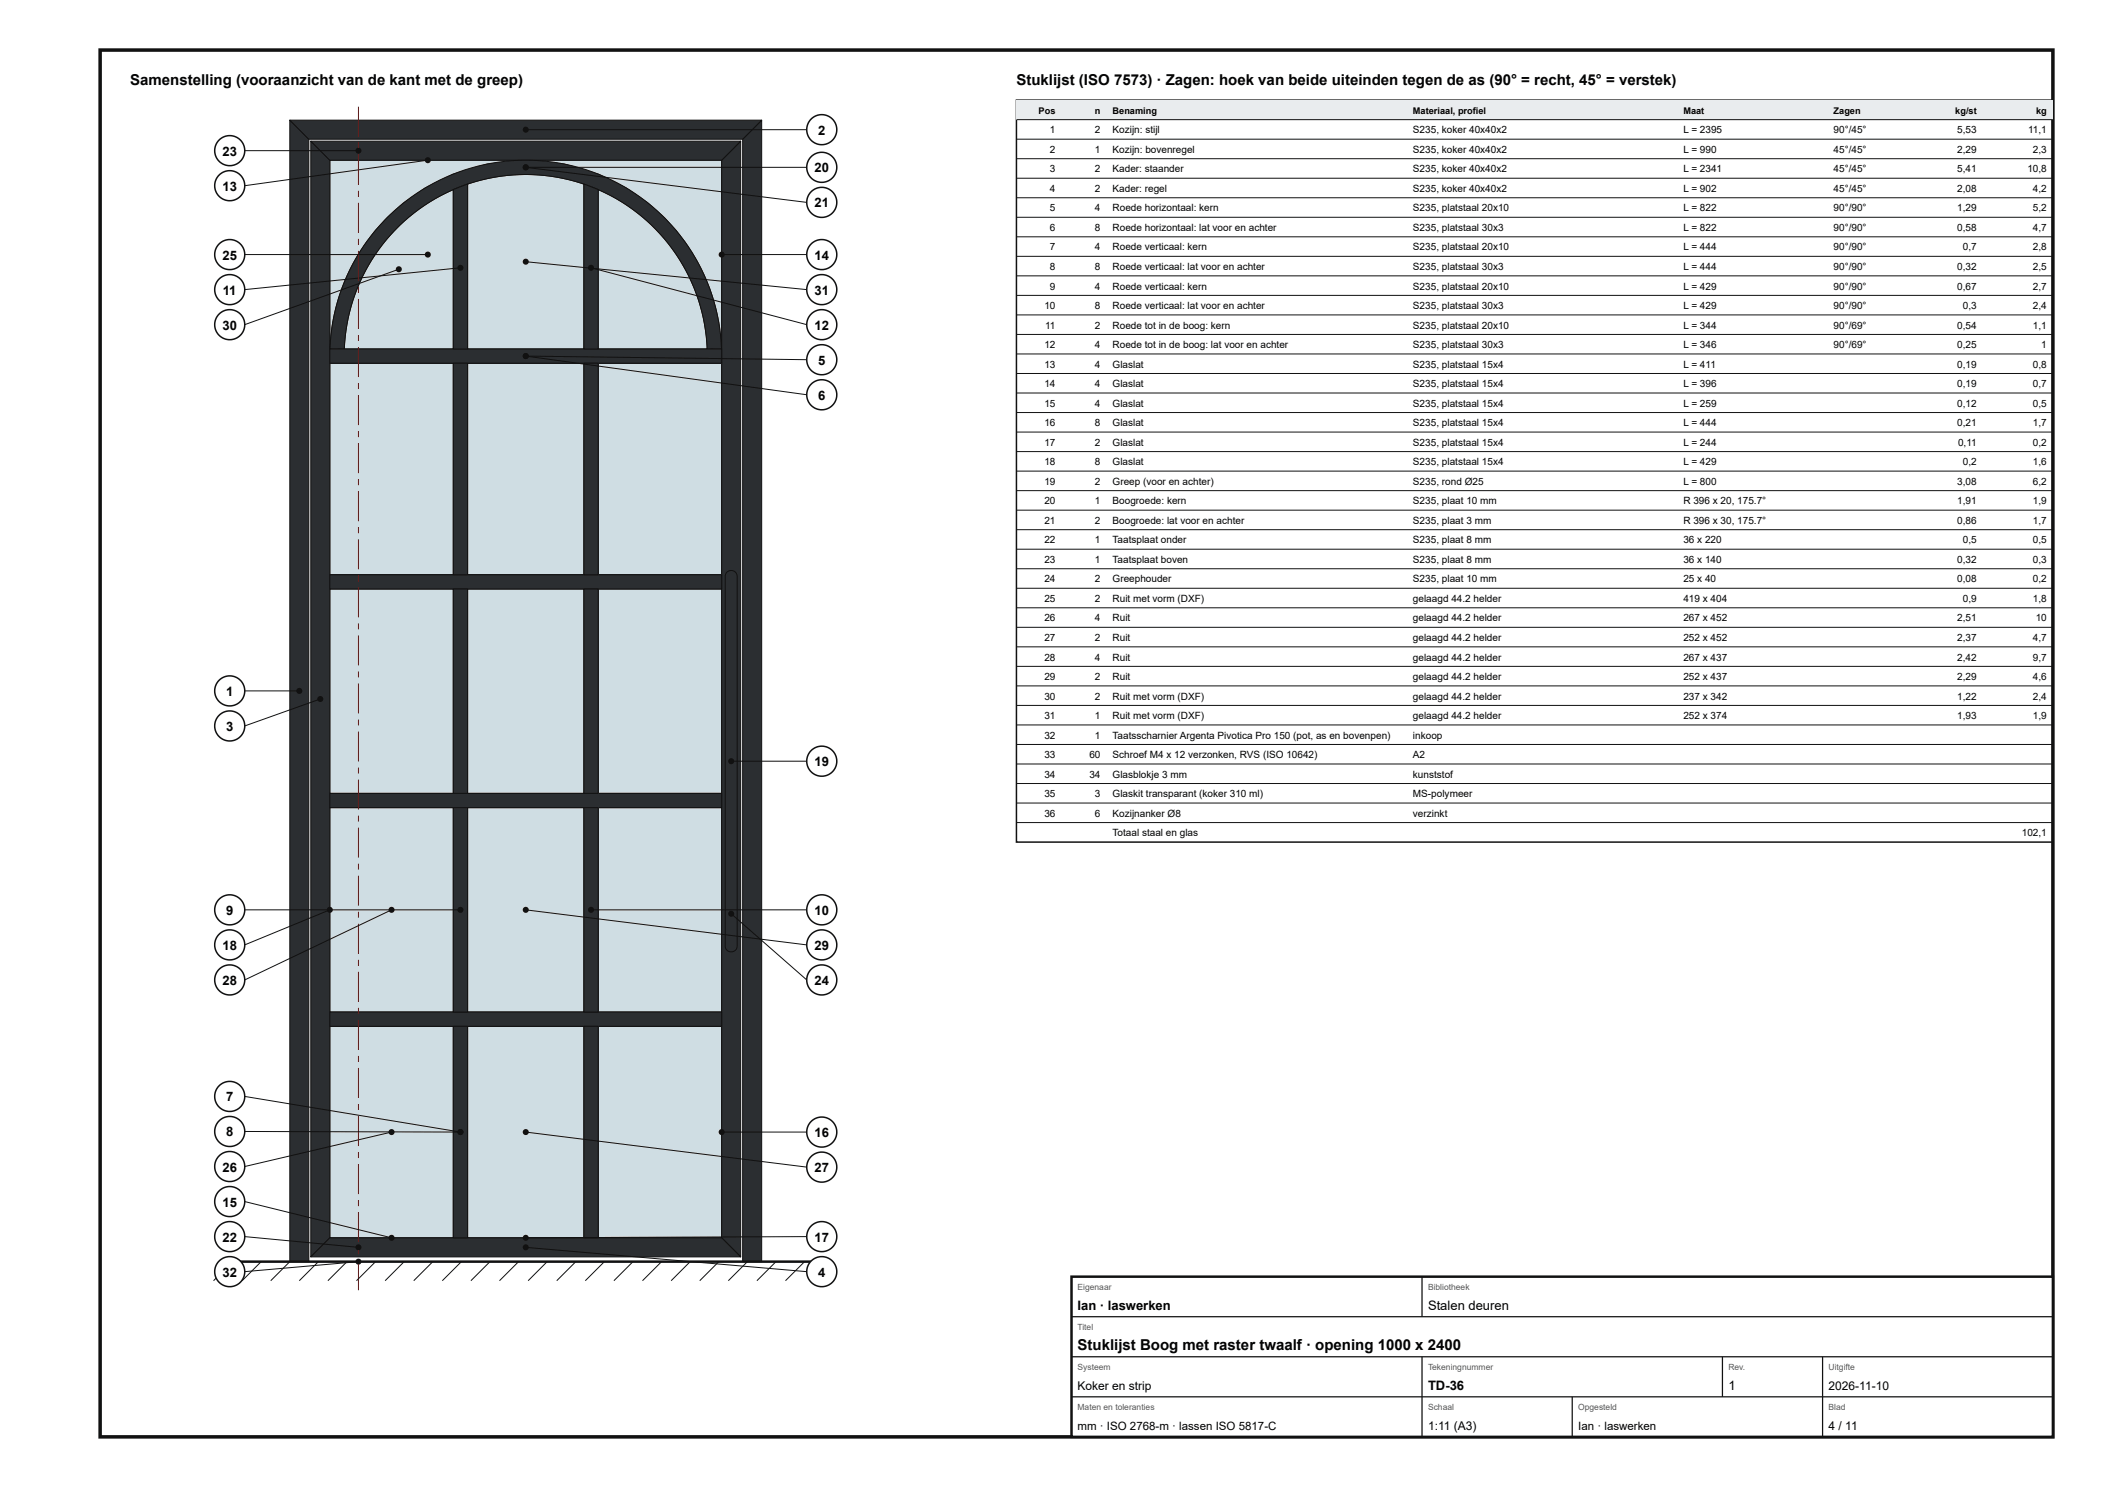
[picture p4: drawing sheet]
<svg xmlns="http://www.w3.org/2000/svg" width="420mm" height="297mm" viewBox="0 0 420 297" stroke-linecap="round" stroke-linejoin="round" font-family="sans-serif">
<path d="M20 10h390v277h-390z" fill="none" stroke="#111" stroke-width=".7" stroke-linecap="butt"/>
<path d="M65.9 32h39.1l-7.7 .8-6.8 2a39.1 39.1 0 0 0-22.6 24l-.9 2.8-.5 2.7-.6 5.4z" fill="#cfdde3"/>
<path d="M65.9 32h39.1l-7.7 .8-6.8 2a39.1 39.1 0 0 0-22.6 24l-.9 2.8-.5 2.7-.6 5.4z" fill="none" stroke="#111" stroke-width=".2"/>
<path d="M105 32h39.1v37.7l-.5-5a38.6 38.6 0 0 0-3.6-11.1 39 39 0 0 0-20.5-18.8l-6.8-2z" fill="#cfdde3"/>
<path d="M105 32h39.1v37.7l-.5-5a38.6 38.6 0 0 0-3.6-11.1 39 39 0 0 0-20.5-18.8l-6.8-2z" fill="none" stroke="#111" stroke-width=".2"/>
<path d="M65.9 205h24.6v42.2h-24.6z" fill="#cfdde3"/>
<path d="M65.9 205h24.6v42.2h-24.6z" fill="none" stroke="#111" stroke-width=".2"/>
<path d="M93.4 205h23.2v42.2h-23.2z" fill="#cfdde3"/>
<path d="M93.4 205h23.2v42.2h-23.2z" fill="none" stroke="#111" stroke-width=".2"/>
<path d="M119.5 205h24.6v42.2h-24.6z" fill="#cfdde3"/>
<path d="M119.5 205h24.6v42.2h-24.6z" fill="none" stroke="#111" stroke-width=".2"/>
<path d="M65.9 161.3h24.6v40.8h-24.6z" fill="#cfdde3"/>
<path d="M65.9 161.3h24.6v40.8h-24.6z" fill="none" stroke="#111" stroke-width=".2"/>
<path d="M93.4 161.3h23.2v40.8h-23.2z" fill="#cfdde3"/>
<path d="M93.4 161.3h23.2v40.8h-23.2z" fill="none" stroke="#111" stroke-width=".2"/>
<path d="M119.5 161.3h24.6v40.8h-24.6z" fill="#cfdde3"/>
<path d="M119.5 161.3h24.6v40.8h-24.6z" fill="none" stroke="#111" stroke-width=".2"/>
<path d="M65.9 117.6h24.6v40.9h-24.6z" fill="#cfdde3"/>
<path d="M65.9 117.6h24.6v40.9h-24.6z" fill="none" stroke="#111" stroke-width=".2"/>
<path d="M93.4 117.6h23.2v40.9h-23.2z" fill="#cfdde3"/>
<path d="M93.4 117.6h23.2v40.9h-23.2z" fill="none" stroke="#111" stroke-width=".2"/>
<path d="M119.5 117.6h24.6v40.9h-24.6z" fill="#cfdde3"/>
<path d="M119.5 117.6h24.6v40.9h-24.6z" fill="none" stroke="#111" stroke-width=".2"/>
<path d="M65.9 72.5h24.6v42.3h-24.6z" fill="#cfdde3"/>
<path d="M65.9 72.5h24.6v42.3h-24.6z" fill="none" stroke="#111" stroke-width=".2"/>
<path d="M93.4 72.5h23.2v42.3h-23.2z" fill="#cfdde3"/>
<path d="M93.4 72.5h23.2v42.3h-23.2z" fill="none" stroke="#111" stroke-width=".2"/>
<path d="M119.5 72.5h24.6v42.3h-24.6z" fill="#cfdde3"/>
<path d="M119.5 72.5h24.6v42.3h-24.6z" fill="none" stroke="#111" stroke-width=".2"/>
<path d="M79.3 45.5a36.1 36.1 0 0 1 11.2-7.6v31.8h-21.7a36.2 36.2 0 0 1 10.5-24.2z" fill="#cfdde3"/>
<path d="M79.3 45.5a36.1 36.1 0 0 1 11.2-7.6v31.8h-21.7a36.2 36.2 0 0 1 10.5-24.2z" fill="none" stroke="#111" stroke-width=".2"/>
<path d="M93.4 36.8a36.1 36.1 0 0 1 23.2 0v32.9h-23.2z" fill="#cfdde3"/>
<path d="M93.4 36.8a36.1 36.1 0 0 1 23.2 0v32.9h-23.2z" fill="none" stroke="#111" stroke-width=".2"/>
<path d="M119.5 37.9a36.3 36.3 0 0 1 21.7 31.8h-21.7z" fill="#cfdde3"/>
<path d="M119.5 37.9a36.3 36.3 0 0 1 21.7 31.8h-21.7z" fill="none" stroke="#111" stroke-width=".2"/>
<path d="M57.9 24l3.8 3.8v224.2h-3.8z" fill="#2b2e31"/>
<path d="M57.9 24l3.8 3.8v224.2h-3.8z" fill="none" stroke="#111" stroke-width=".2"/>
<path d="M152.1 24v228h-3.8v-224.2z" fill="#2b2e31"/>
<path d="M152.1 24v228h-3.8v-224.2z" fill="none" stroke="#111" stroke-width=".2"/>
<path d="M57.9 24h94.2l-3.8 3.8h-86.6z" fill="#2b2e31"/>
<path d="M57.9 24h94.2l-3.8 3.8h-86.6z" fill="none" stroke="#111" stroke-width=".2"/>
<path d="M62.1 28.2l3.8 3.8v215.2l-3.8 3.8z" fill="#2b2e31"/>
<path d="M62.1 28.2l3.8 3.8v215.2l-3.8 3.8z" fill="none" stroke="#111" stroke-width=".2"/>
<path d="M147.9 28.2v222.8l-3.8-3.8v-215.2z" fill="#2b2e31"/>
<path d="M147.9 28.2v222.8l-3.8-3.8v-215.2z" fill="none" stroke="#111" stroke-width=".2"/>
<path d="M65.9 247.2h78.2l3.8 3.8h-85.8z" fill="#2b2e31"/>
<path d="M65.9 247.2h78.2l3.8 3.8h-85.8z" fill="none" stroke="#111" stroke-width=".2"/>
<path d="M62.1 28.2h85.8l-3.8 3.8h-78.2z" fill="#2b2e31"/>
<path d="M62.1 28.2h85.8l-3.8 3.8h-78.2z" fill="none" stroke="#111" stroke-width=".2"/>
<path d="M77.9 42.9a39.1 39.1 0 0 1 41.7-8.1 39.1 39.1 0 0 1 24.5 34.8l-2.9 .2a36.3 36.3 0 0 0-36.2-34.9 36.3 36.3 0 0 0-36.2 34.9l-2.9-.2a39.1 39.1 0 0 1 12-26.7z" fill="#2b2e31"/>
<path d="M77.9 42.9a39.1 39.1 0 0 1 41.7-8.1 39.1 39.1 0 0 1 24.5 34.8l-2.9 .2a36.3 36.3 0 0 0-36.2-34.9 36.3 36.3 0 0 0-36.2 34.9l-2.9-.2a39.1 39.1 0 0 1 12-26.7z" fill="none" stroke="#111" stroke-width=".2"/>
<path d="M65.9 69.7h78.2v2.8h-78.2z" fill="#2b2e31"/>
<path d="M65.9 69.7h78.2v2.8h-78.2z" fill="none" stroke="#111" stroke-width=".2"/>
<path d="M65.9 202.1h78.2v2.9h-78.2z" fill="#2b2e31"/>
<path d="M65.9 202.1h78.2v2.9h-78.2z" fill="none" stroke="#111" stroke-width=".2"/>
<path d="M65.9 158.5h78.2v2.8h-78.2z" fill="#2b2e31"/>
<path d="M65.9 158.5h78.2v2.8h-78.2z" fill="none" stroke="#111" stroke-width=".2"/>
<path d="M65.9 114.8h78.2v2.8h-78.2z" fill="#2b2e31"/>
<path d="M65.9 114.8h78.2v2.8h-78.2z" fill="none" stroke="#111" stroke-width=".2"/>
<path d="M90.5 205h2.9v42.2h-2.9z" fill="#2b2e31"/>
<path d="M90.5 205h2.9v42.2h-2.9z" fill="none" stroke="#111" stroke-width=".2"/>
<path d="M116.6 205h2.9v42.2h-2.9z" fill="#2b2e31"/>
<path d="M116.6 205h2.9v42.2h-2.9z" fill="none" stroke="#111" stroke-width=".2"/>
<path d="M90.5 161.3h2.9v40.8h-2.9z" fill="#2b2e31"/>
<path d="M90.5 161.3h2.9v40.8h-2.9z" fill="none" stroke="#111" stroke-width=".2"/>
<path d="M116.6 161.3h2.9v40.8h-2.9z" fill="#2b2e31"/>
<path d="M116.6 161.3h2.9v40.8h-2.9z" fill="none" stroke="#111" stroke-width=".2"/>
<path d="M90.5 117.6h2.9v40.9h-2.9z" fill="#2b2e31"/>
<path d="M90.5 117.6h2.9v40.9h-2.9z" fill="none" stroke="#111" stroke-width=".2"/>
<path d="M116.6 117.6h2.9v40.9h-2.9z" fill="#2b2e31"/>
<path d="M116.6 117.6h2.9v40.9h-2.9z" fill="none" stroke="#111" stroke-width=".2"/>
<path d="M90.5 72.5h2.9v42.3h-2.9z" fill="#2b2e31"/>
<path d="M90.5 72.5h2.9v42.3h-2.9z" fill="none" stroke="#111" stroke-width=".2"/>
<path d="M116.6 72.5h2.9v42.3h-2.9z" fill="#2b2e31"/>
<path d="M116.6 72.5h2.9v42.3h-2.9z" fill="none" stroke="#111" stroke-width=".2"/>
<path d="M90.5 37.9l2.9-1.1v32.9h-2.9z" fill="#2b2e31"/>
<path d="M90.5 37.9l2.9-1.1v32.9h-2.9z" fill="none" stroke="#111" stroke-width=".2"/>
<path d="M116.6 36.8l2.9 1.1v31.8h-2.9z" fill="#2b2e31"/>
<path d="M116.6 36.8l2.9 1.1v31.8h-2.9z" fill="none" stroke="#111" stroke-width=".2"/>
<path d="M71.5 251.7h.2v6h-.2zM71.5 249.3h.2v1.2h-.2zM71.5 242.1h.2v6h-.2zM71.5 239.7h.2v1.2h-.2zM71.5 232.5h.2v6h-.2zM71.5 230.1h.2v1.2h-.2zM71.5 222.9h.2v6h-.2zM71.5 220.5h.2v1.2h-.2zM71.5 213.3h.2v6h-.2zM71.5 210.9h.2v1.2h-.2zM71.5 203.7h.2v6h-.2zM71.5 201.3h.2v1.2h-.2zM71.5 194.1h.2v6h-.2zM71.5 191.7h.2v1.2h-.2zM71.5 184.5h.2v6h-.2zM71.5 182.1h.2v1.2h-.2zM71.5 174.9h.2v6h-.2zM71.5 172.5h.2v1.2h-.2zM71.5 165.3h.2v6h-.2zM71.5 162.9h.2v1.2h-.2zM71.5 155.7h.2v6h-.2zM71.5 153.3h.2v1.2h-.2zM71.5 146.1h.2v6h-.2zM71.5 143.7h.2v1.2h-.2zM71.5 136.5h.2v6h-.2zM71.5 134.1h.2v1.2h-.2zM71.5 126.9h.2v6h-.2zM71.5 124.5h.2v1.2h-.2zM71.5 117.3h.2v6h-.2zM71.5 114.9h.2v1.2h-.2zM71.5 107.7h.2v6h-.2zM71.5 105.3h.2v1.2h-.2zM71.5 98.1h.2v6h-.2zM71.5 95.7h.2v1.2h-.2zM71.5 88.5h.2v6h-.2zM71.5 86.1h.2v1.2h-.2zM71.5 78.9h.2v6h-.2zM71.5 76.5h.2v1.2h-.2zM71.5 69.3h.2v6h-.2zM71.5 66.9h.2v1.2h-.2zM71.5 59.7h.2v6h-.2zM71.5 57.3h.2v1.2h-.2zM71.5 50.1h.2v6h-.2zM71.5 47.7h.2v1.2h-.2zM71.5 40.5h.2v6h-.2zM71.5 38.1h.2v1.2h-.2zM71.5 30.9h.2v6h-.2zM71.5 28.5h.2v1.2h-.2zM71.5 21.3h.2v6h-.2z" fill="#b00"/>
<path d="M145.2 114.3a1.2 1.2 0 0 1 1.3-.3 1.2 1.2 0 0 1 .7 1.1v73.9a1.19 1.19 0 0 1-1.2 1.1 1.19 1.19 0 0 1-1.2-1.1v-73.9z" fill="#2b2e31"/>
<g fill="none" stroke="#111" stroke-width=".2">
<path d="M145.2 114.3a1.2 1.2 0 0 1 1.3-.3 1.2 1.2 0 0 1 .7 1.1v73.9a1.19 1.19 0 0 1-1.2 1.1 1.19 1.19 0 0 1-1.2-1.1v-73.9zM46.4 252l-3.8 3.8M52.2 252l-3.8 3.8M57.9 252l-3.8 3.8M63.6 252l-3.8 3.8M69.3 252l-3.8 3.8M75 252l-3.8 3.8M80.7 252l-3.8 3.8M86.4 252l-3.8 3.8M92.1 252l-3.8 3.8M97.9 252l-3.9 3.8M103.6 252l-3.8 3.8"/>
<path d="M109.3 252l-3.8 3.8M115 252l-3.8 3.8M120.7 252l-3.8 3.8M126.4 252l-3.8 3.8M132.1 252l-3.8 3.8M137.8 252l-3.8 3.8M143.6 252l-3.9 3.8M149.3 252l-3.8 3.8M155 252l-3.8 3.8M160.7 252l-3.8 3.8"/>
</g>
<path d="M46.4 252h117.1" fill="none" stroke="#111" stroke-width=".5"/>
<circle cx="71.6" cy="30.1" r=".6" fill="#111"/>
<path d="M48.9 30.1h22.7" fill="none" stroke="#111" stroke-width=".2"/>
<circle cx="45.9" cy="30.1" r="3" fill="#fff"/>
<circle cx="45.9" cy="30.1" r="3" fill="none" stroke="#111" stroke-width=".3"/>
<circle cx="85.4" cy="32" r=".6" fill="#111"/>
<path d="M85.4 32l-36.5 5.1" fill="none" stroke="#111" stroke-width=".2"/>
<circle cx="45.9" cy="37.1" r="3" fill="#fff"/>
<circle cx="45.9" cy="37.1" r="3" fill="none" stroke="#111" stroke-width=".3"/>
<circle cx="85.4" cy="50.9" r=".6" fill="#111"/>
<path d="M48.9 50.8h36.5" fill="none" stroke="#111" stroke-width=".2"/>
<circle cx="45.9" cy="50.9" r="3" fill="#fff"/>
<circle cx="45.9" cy="50.9" r="3" fill="none" stroke="#111" stroke-width=".3"/>
<circle cx="92" cy="53.5" r=".6" fill="#111"/>
<path d="M92 53.5l-43.1 4.3" fill="none" stroke="#111" stroke-width=".2"/>
<circle cx="45.9" cy="57.9" r="3" fill="#fff"/>
<circle cx="45.9" cy="57.9" r="3" fill="none" stroke="#111" stroke-width=".3"/>
<circle cx="79.6" cy="53.8" r=".6" fill="#111"/>
<path d="M79.6 53.8l-30.7 11" fill="none" stroke="#111" stroke-width=".2"/>
<circle cx="45.9" cy="64.9" r="3" fill="#fff"/>
<circle cx="45.9" cy="64.9" r="3" fill="none" stroke="#111" stroke-width=".3"/>
<circle cx="59.8" cy="138" r=".6" fill="#111"/>
<path d="M48.9 138h10.9" fill="none" stroke="#111" stroke-width=".2"/>
<circle cx="45.9" cy="138" r="3" fill="#fff"/>
<circle cx="45.9" cy="138" r="3" fill="none" stroke="#111" stroke-width=".3"/>
<circle cx="64" cy="139.6" r=".6" fill="#111"/>
<path d="M64 139.6l-15.1 5.4" fill="none" stroke="#111" stroke-width=".2"/>
<circle cx="45.9" cy="145" r="3" fill="#fff"/>
<circle cx="45.9" cy="145" r="3" fill="none" stroke="#111" stroke-width=".3"/>
<circle cx="92" cy="181.7" r=".6" fill="#111"/>
<path d="M48.9 181.7h43.1" fill="none" stroke="#111" stroke-width=".2"/>
<circle cx="45.9" cy="181.7" r="3" fill="#fff"/>
<circle cx="45.9" cy="181.7" r="3" fill="none" stroke="#111" stroke-width=".3"/>
<circle cx="65.9" cy="181.7" r=".6" fill="#111"/>
<path d="M65.9 181.7l-17 7" fill="none" stroke="#111" stroke-width=".2"/>
<circle cx="45.9" cy="188.7" r="3" fill="#fff"/>
<circle cx="45.9" cy="188.7" r="3" fill="none" stroke="#111" stroke-width=".3"/>
<circle cx="78.2" cy="181.7" r=".6" fill="#111"/>
<path d="M78.2 181.7l-29.3 14" fill="none" stroke="#111" stroke-width=".2"/>
<circle cx="45.9" cy="195.7" r="3" fill="#fff"/>
<circle cx="45.9" cy="195.7" r="3" fill="none" stroke="#111" stroke-width=".3"/>
<circle cx="92" cy="226.1" r=".6" fill="#111"/>
<path d="M48.9 219l43.1 7.1" fill="none" stroke="#111" stroke-width=".2"/>
<circle cx="45.9" cy="219" r="3" fill="#fff"/>
<circle cx="45.9" cy="219" r="3" fill="none" stroke="#111" stroke-width=".3"/>
<circle cx="92" cy="226.1" r=".6" fill="#111"/>
<path d="M48.9 226l43.1 .1" fill="none" stroke="#111" stroke-width=".2"/>
<circle cx="45.9" cy="226" r="3" fill="#fff"/>
<circle cx="45.9" cy="226" r="3" fill="none" stroke="#111" stroke-width=".3"/>
<circle cx="78.2" cy="226.1" r=".6" fill="#111"/>
<path d="M78.2 226.1l-29.3 6.9" fill="none" stroke="#111" stroke-width=".2"/>
<circle cx="45.9" cy="233" r="3" fill="#fff"/>
<circle cx="45.9" cy="233" r="3" fill="none" stroke="#111" stroke-width=".3"/>
<circle cx="78.2" cy="247.2" r=".6" fill="#111"/>
<path d="M48.9 240l29.3 7.2" fill="none" stroke="#111" stroke-width=".2"/>
<circle cx="45.9" cy="240" r="3" fill="#fff"/>
<circle cx="45.9" cy="240" r="3" fill="none" stroke="#111" stroke-width=".3"/>
<circle cx="71.6" cy="249.1" r=".6" fill="#111"/>
<path d="M48.9 247l22.7 2.1" fill="none" stroke="#111" stroke-width=".2"/>
<circle cx="45.9" cy="247" r="3" fill="#fff"/>
<circle cx="45.9" cy="247" r="3" fill="none" stroke="#111" stroke-width=".3"/>
<circle cx="71.6" cy="252" r=".6" fill="#111"/>
<path d="M71.6 252l-22.7 2" fill="none" stroke="#111" stroke-width=".2"/>
<circle cx="45.9" cy="254" r="3" fill="#fff"/>
<circle cx="45.9" cy="254" r="3" fill="none" stroke="#111" stroke-width=".3"/>
<circle cx="105" cy="25.9" r=".6" fill="#111"/>
<path d="M105 25.9h56.1" fill="none" stroke="#111" stroke-width=".2"/>
<circle cx="164.1" cy="25.9" r="3" fill="#fff"/>
<circle cx="164.1" cy="25.9" r="3" fill="none" stroke="#111" stroke-width=".3"/>
<circle cx="105" cy="33.4" r=".6" fill="#111"/>
<path d="M105 33.4h56.1" fill="none" stroke="#111" stroke-width=".2"/>
<circle cx="164.1" cy="33.4" r="3" fill="#fff"/>
<circle cx="164.1" cy="33.4" r="3" fill="none" stroke="#111" stroke-width=".3"/>
<circle cx="105" cy="33.4" r=".6" fill="#111"/>
<path d="M105 33.4l56.1 7" fill="none" stroke="#111" stroke-width=".2"/>
<circle cx="164.1" cy="40.4" r="3" fill="#fff"/>
<circle cx="164.1" cy="40.4" r="3" fill="none" stroke="#111" stroke-width=".3"/>
<circle cx="144.1" cy="50.9" r=".6" fill="#111"/>
<path d="M144.1 50.8h17" fill="none" stroke="#111" stroke-width=".2"/>
<circle cx="164.1" cy="50.9" r="3" fill="#fff"/>
<circle cx="164.1" cy="50.9" r="3" fill="none" stroke="#111" stroke-width=".3"/>
<circle cx="105" cy="52.3" r=".6" fill="#111"/>
<path d="M105 52.3l56.1 5.5" fill="none" stroke="#111" stroke-width=".2"/>
<circle cx="164.1" cy="57.9" r="3" fill="#fff"/>
<circle cx="164.1" cy="57.9" r="3" fill="none" stroke="#111" stroke-width=".3"/>
<circle cx="118" cy="53.5" r=".6" fill="#111"/>
<path d="M118 53.5l43.1 11.3" fill="none" stroke="#111" stroke-width=".2"/>
<circle cx="164.1" cy="64.9" r="3" fill="#fff"/>
<circle cx="164.1" cy="64.9" r="3" fill="none" stroke="#111" stroke-width=".3"/>
<circle cx="105" cy="71.1" r=".6" fill="#111"/>
<path d="M105 71.1l56.1 .7" fill="none" stroke="#111" stroke-width=".2"/>
<circle cx="164.1" cy="71.8" r="3" fill="#fff"/>
<circle cx="164.1" cy="71.8" r="3" fill="none" stroke="#111" stroke-width=".3"/>
<circle cx="105" cy="71.1" r=".6" fill="#111"/>
<path d="M105 71.1l56.1 7.7" fill="none" stroke="#111" stroke-width=".2"/>
<circle cx="164.1" cy="78.8" r="3" fill="#fff"/>
<circle cx="164.1" cy="78.8" r="3" fill="none" stroke="#111" stroke-width=".3"/>
<circle cx="146" cy="152" r=".6" fill="#111"/>
<path d="M146 152h15.1" fill="none" stroke="#111" stroke-width=".2"/>
<circle cx="164.1" cy="152" r="3" fill="#fff"/>
<circle cx="164.1" cy="152" r="3" fill="none" stroke="#111" stroke-width=".3"/>
<circle cx="118" cy="181.7" r=".6" fill="#111"/>
<path d="M118 181.7h43.1" fill="none" stroke="#111" stroke-width=".2"/>
<circle cx="164.1" cy="181.7" r="3" fill="#fff"/>
<circle cx="164.1" cy="181.7" r="3" fill="none" stroke="#111" stroke-width=".3"/>
<circle cx="105" cy="181.7" r=".6" fill="#111"/>
<path d="M105 181.7l56.1 7" fill="none" stroke="#111" stroke-width=".2"/>
<circle cx="164.1" cy="188.7" r="3" fill="#fff"/>
<circle cx="164.1" cy="188.7" r="3" fill="none" stroke="#111" stroke-width=".3"/>
<circle cx="146" cy="182.5" r=".6" fill="#111"/>
<path d="M146 182.5l15.1 13.2" fill="none" stroke="#111" stroke-width=".2"/>
<circle cx="164.1" cy="195.7" r="3" fill="#fff"/>
<circle cx="164.1" cy="195.7" r="3" fill="none" stroke="#111" stroke-width=".3"/>
<circle cx="144.1" cy="226.1" r=".6" fill="#111"/>
<path d="M144.1 226.1h17" fill="none" stroke="#111" stroke-width=".2"/>
<circle cx="164.1" cy="226.1" r="3" fill="#fff"/>
<circle cx="164.1" cy="226.1" r="3" fill="none" stroke="#111" stroke-width=".3"/>
<circle cx="105" cy="226.1" r=".6" fill="#111"/>
<path d="M105 226.1l56.1 7" fill="none" stroke="#111" stroke-width=".2"/>
<circle cx="164.1" cy="233.1" r="3" fill="#fff"/>
<circle cx="164.1" cy="233.1" r="3" fill="none" stroke="#111" stroke-width=".3"/>
<circle cx="105" cy="247.2" r=".6" fill="#111"/>
<path d="M161.1 247l-56.1 .2" fill="none" stroke="#111" stroke-width=".2"/>
<circle cx="164.1" cy="247" r="3" fill="#fff"/>
<circle cx="164.1" cy="247" r="3" fill="none" stroke="#111" stroke-width=".3"/>
<circle cx="105" cy="249.1" r=".6" fill="#111"/>
<path d="M105 249.1l56.1 4.9" fill="none" stroke="#111" stroke-width=".2"/>
<circle cx="164.1" cy="254" r="3" fill="#fff"/>
<g fill="none" stroke="#111" stroke-width=".3">
<path d="M203 20h207v148.2h-207z"/>
<circle cx="164.1" cy="254" r="3"/>
</g>
<path d="M203 20h207v3.9h-207z" fill="#e9ecee"/>
<g fill="none" stroke="#111" stroke-width=".2">
<path d="M203 23.9h207M203 27.8h207M203 31.7h207M203 35.6h207M203 39.5h207M203 43.4h207M203 47.3h207M203 51.2h207M203 55.1h207M203 59h207M203 62.9h207M203 66.8h207"/>
<path d="M203 70.7h207M203 74.6h207M203 78.5h207M203 82.4h207M203 86.3h207M203 90.2h207M203 94.1h207M203 98h207M203 101.9h207M203 105.8h207M203 109.7h207M203 113.6h207"/>
<path d="M203 117.5h207M203 121.4h207M203 125.3h207M203 129.2h207M203 133.1h207M203 137h207M203 140.9h207M203 144.8h207M203 148.7h207M203 152.6h207M203 156.5h207M203 160.4h207"/>
<path d="M203 164.3h207"/>
</g>
<path d="M214 255h196v32h-196z" fill="#fff"/>
<path d="M214 255h196v32h-196z" fill="none" stroke="#111" stroke-width=".5"/>
<path d="M284 255v8M214 263h196M214 271h196M214 279h196M284 271v16M314 279v8M344 271v8M364 271v16" fill="none" stroke="#111" stroke-width=".25"/>
<g font-size="3">
<text x="26" y="17">Samenstelling (vooraanzicht van de kant met de greep)</text>
<text x="203" y="17">Stuklijst (ISO 7573) · Zagen: hoek van beide uiteinden tegen de as (90° = recht, 45° = verstek)</text>
<text x="215.2" y="269.6">Stuklijst Boog met raster twaalf · opening 1000 x 2400</text>
</g>
<g font-size="2.6">
<text x="163.4" y="26.9">2</text>
<text x="44.4" y="31.1">23</text>
<text x="162.7" y="34.4">20</text>
<text x="44.4" y="38.1">13</text>
<text x="162.7" y="41.4">21</text>
<text x="44.4" y="51.8">25</text>
<text x="162.7" y="51.8">14</text>
<text x="44.5" y="58.8">11</text>
<text x="162.7" y="58.8">31</text>
<text x="44.4" y="65.8">30</text>
<text x="162.7" y="65.8">12</text>
<text x="163.4" y="72.8">5</text>
<text x="163.4" y="79.8">6</text>
<text x="45.2" y="139">1</text>
<text x="45.2" y="146">3</text>
<text x="162.7" y="153">19</text>
<text x="45.2" y="182.7">9</text>
<text x="162.7" y="182.7">10</text>
<text x="44.4" y="189.7">18</text>
<text x="162.7" y="189.7">29</text>
<text x="44.4" y="196.7">28</text>
<text x="162.7" y="196.7">24</text>
<text x="45.2" y="220">7</text>
<text x="45.2" y="227">8</text>
<text x="162.7" y="227.1">16</text>
<text x="44.4" y="234">26</text>
<text x="162.7" y="234.1">27</text>
<text x="44.4" y="241">15</text>
<text x="44.4" y="248">22</text>
<text x="162.7" y="248">17</text>
<text x="44.4" y="255">32</text>
<text x="163.4" y="255">4</text>
<text x="215.2" y="261.6">Ian · laswerken</text>
<text x="285.2" y="261.6">Stalen deuren</text>
<text x="285.2" y="277.6">TD-36</text>
<text x="345.2" y="277.6">1</text>
</g>
<g font-size="2.4">
<text x="215.2" y="277.6">Koker en strip</text>
<text x="365.2" y="277.6">2026-11-10</text>
<text x="285.2" y="285.6">1:11 (A3)</text>
<text x="365.2" y="285.6">4 / 11</text>
</g>
<g font-size="2.3">
<text x="215.2" y="285.6">mm · ISO 2768-m · lassen ISO 5817-C</text>
<text x="315.2" y="285.6">Ian · laswerken</text>
</g>
<g font-size="2">
<text x="209.7" y="26.6">1</text>
<text x="218.7" y="26.6">2</text>
<text x="222.2" y="26.6">Kozijn: stijl</text>
<text x="282.2" y="26.6">S235, koker 40x40x2</text>
<text x="336.2" y="26.6">L = 2395</text>
<text x="366.2" y="26.6">90°/45°</text>
<text x="390.9" y="26.6">5,53</text>
<text x="405.1" y="26.6">11,1</text>
<text x="209.7" y="30.5">2</text>
<text x="209.7" y="34.4">3</text>
<text x="218.7" y="30.5">1</text>
<text x="218.7" y="34.4">2</text>
<text x="222.2" y="30.5">Kozijn: bovenregel</text>
<text x="222.2" y="34.4">Kader: staander</text>
<text x="282.2" y="30.5">S235, koker 40x40x2</text>
<text x="282.2" y="34.4">S235, koker 40x40x2</text>
<text x="336.2" y="30.5">L = 990</text>
<text x="336.2" y="34.4">L = 2341</text>
<text x="366.2" y="30.5">45°/45°</text>
<text x="366.2" y="34.4">45°/45°</text>
<text x="390.9" y="30.5">2,29</text>
<text x="390.9" y="34.4">5,41</text>
<text x="404.9" y="34.4">10,8</text>
<text x="406" y="30.5">2,3</text>
<text x="209.7" y="38.3">4</text>
<text x="218.7" y="38.3">2</text>
<text x="222.2" y="38.3">Kader: regel</text>
<text x="282.2" y="38.3">S235, koker 40x40x2</text>
<text x="336.2" y="38.3">L = 902</text>
<text x="366.2" y="38.3">45°/45°</text>
<text x="390.9" y="38.3">2,08</text>
<text x="406" y="38.3">4,2</text>
<text x="209.7" y="42.2">5</text>
<text x="209.7" y="46.1">6</text>
<text x="218.7" y="42.2">4</text>
<text x="218.7" y="46.1">8</text>
<text x="222.2" y="42.2">Roede horizontaal: kern</text>
<text x="222.2" y="46.1">Roede horizontaal: lat voor en achter</text>
<text x="282.2" y="42.2">S235, platstaal 20x10</text>
<text x="282.2" y="46.1">S235, platstaal 30x3</text>
<text x="336.2" y="42.2">L = 822</text>
<text x="336.2" y="46.1">L = 822</text>
<text x="366.2" y="42.2">90°/90°</text>
<text x="366.2" y="46.1">90°/90°</text>
<text x="390.9" y="42.2">1,29</text>
<text x="390.9" y="46.1">0,58</text>
<text x="406" y="42.2">5,2</text>
<text x="406" y="46.1">4,7</text>
<text x="209.7" y="50">7</text>
<text x="209.7" y="53.9">8</text>
<text x="218.7" y="50">4</text>
<text x="218.7" y="53.9">8</text>
<text x="222.2" y="50">Roede verticaal: kern</text>
<text x="222.2" y="53.9">Roede verticaal: lat voor en achter</text>
<text x="282.2" y="50">S235, platstaal 20x10</text>
<text x="282.2" y="53.9">S235, platstaal 30x3</text>
<text x="336.2" y="50">L = 444</text>
<text x="336.2" y="53.9">L = 444</text>
<text x="366.2" y="50">90°/90°</text>
<text x="366.2" y="53.9">90°/90°</text>
<text x="390.9" y="53.9">0,32</text>
<text x="392" y="50">0,7</text>
<text x="406" y="50">2,8</text>
<text x="406" y="53.9">2,5</text>
<text x="209.7" y="57.8">9</text>
<text x="218.7" y="57.8">4</text>
<text x="222.2" y="57.8">Roede verticaal: kern</text>
<text x="282.2" y="57.8">S235, platstaal 20x10</text>
<text x="336.2" y="57.8">L = 429</text>
<text x="366.2" y="57.8">90°/90°</text>
<text x="390.9" y="57.8">0,67</text>
<text x="406" y="57.8">2,7</text>
<text x="208.6" y="61.7">10</text>
<text x="208.7" y="65.6">11</text>
<text x="218.7" y="61.7">8</text>
<text x="218.7" y="65.6">2</text>
<text x="222.2" y="61.7">Roede verticaal: lat voor en achter</text>
<text x="222.2" y="65.6">Roede tot in de boog: kern</text>
<text x="282.2" y="61.7">S235, platstaal 30x3</text>
<text x="282.2" y="65.6">S235, platstaal 20x10</text>
<text x="336.2" y="61.7">L = 429</text>
<text x="336.2" y="65.6">L = 344</text>
<text x="366.2" y="61.7">90°/90°</text>
<text x="366.2" y="65.6">90°/69°</text>
<text x="390.9" y="65.6">0,54</text>
<text x="392" y="61.7">0,3</text>
<text x="406" y="61.7">2,4</text>
<text x="406" y="65.6">1,1</text>
<text x="208.6" y="69.5">12</text>
<text x="218.7" y="69.5">4</text>
<text x="222.2" y="69.5">Roede tot in de boog: lat voor en achter</text>
<text x="282.2" y="69.5">S235, platstaal 30x3</text>
<text x="336.2" y="69.5">L = 346</text>
<text x="366.2" y="69.5">90°/69°</text>
<text x="390.9" y="69.5">0,25</text>
<text x="407.7" y="69.5">1</text>
<text x="208.6" y="73.4">13</text>
<text x="208.6" y="77.3">14</text>
<text x="218.7" y="73.4">4</text>
<text x="218.7" y="77.3">4</text>
<text x="222.2" y="73.4">Glaslat</text>
<text x="222.2" y="77.3">Glaslat</text>
<text x="282.2" y="73.4">S235, platstaal 15x4</text>
<text x="282.2" y="77.3">S235, platstaal 15x4</text>
<text x="336.2" y="73.4">L = 411</text>
<text x="336.2" y="77.3">L = 396</text>
<text x="390.9" y="73.4">0,19</text>
<text x="390.9" y="77.3">0,19</text>
<text x="406" y="73.4">0,8</text>
<text x="406" y="77.3">0,7</text>
<text x="208.6" y="81.2">15</text>
<text x="218.7" y="81.2">4</text>
<text x="222.2" y="81.2">Glaslat</text>
<text x="282.2" y="81.2">S235, platstaal 15x4</text>
<text x="336.2" y="81.2">L = 259</text>
<text x="390.9" y="81.2">0,12</text>
<text x="406" y="81.2">0,5</text>
<text x="208.6" y="85.1">16</text>
<text x="208.6" y="89">17</text>
<text x="218.7" y="85.1">8</text>
<text x="218.7" y="89">2</text>
<text x="222.2" y="85.1">Glaslat</text>
<text x="222.2" y="89">Glaslat</text>
<text x="282.2" y="85.1">S235, platstaal 15x4</text>
<text x="282.2" y="89">S235, platstaal 15x4</text>
<text x="336.2" y="85.1">L = 444</text>
<text x="336.2" y="89">L = 244</text>
<text x="390.9" y="85.1">0,21</text>
<text x="391.1" y="89">0,11</text>
<text x="406" y="85.1">1,7</text>
<text x="406" y="89">0,2</text>
<text x="208.6" y="92.9">18</text>
<text x="218.7" y="92.9">8</text>
<text x="222.2" y="92.9">Glaslat</text>
<text x="282.2" y="92.9">S235, platstaal 15x4</text>
<text x="336.2" y="92.9">L = 429</text>
<text x="392" y="92.9">0,2</text>
<text x="406" y="92.9">1,6</text>
<text x="208.6" y="96.8">19</text>
<text x="208.6" y="100.7">20</text>
<text x="218.7" y="96.8">2</text>
<text x="218.7" y="100.7">1</text>
<text x="222.2" y="96.8">Greep (voor en achter)</text>
<text x="222.2" y="100.7">Boogroede: kern</text>
<text x="282.2" y="96.8">S235, rond Ø25</text>
<text x="282.2" y="100.7">S235, plaat 10 mm</text>
<text x="336.2" y="96.8">L = 800</text>
<text x="336.2" y="100.7">R 396 x 20, 175.7°</text>
<text x="390.9" y="96.8">3,08</text>
<text x="390.9" y="100.7">1,91</text>
<text x="406" y="96.8">6,2</text>
<text x="406" y="100.7">1,9</text>
<text x="208.6" y="104.6">21</text>
<text x="218.7" y="104.6">2</text>
<text x="222.2" y="104.6">Boogroede: lat voor en achter</text>
<text x="282.2" y="104.6">S235, plaat 3 mm</text>
<text x="336.2" y="104.6">R 396 x 30, 175.7°</text>
<text x="390.9" y="104.6">0,86</text>
<text x="406" y="104.6">1,7</text>
<text x="208.6" y="108.5">22</text>
<text x="208.6" y="112.4">23</text>
<text x="218.7" y="108.5">1</text>
<text x="218.7" y="112.4">1</text>
<text x="222.2" y="108.5">Taatsplaat onder</text>
<text x="222.2" y="112.4">Taatsplaat boven</text>
<text x="282.2" y="108.5">S235, plaat 8 mm</text>
<text x="282.2" y="112.4">S235, plaat 8 mm</text>
<text x="336.2" y="108.5">36 x 220</text>
<text x="336.2" y="112.4">36 x 140</text>
<text x="390.9" y="112.4">0,32</text>
<text x="392" y="108.5">0,5</text>
<text x="406" y="108.5">0,5</text>
<text x="406" y="112.4">0,3</text>
<text x="208.6" y="116.3">24</text>
<text x="218.7" y="116.3">2</text>
<text x="222.2" y="116.3">Greephouder</text>
<text x="282.2" y="116.3">S235, plaat 10 mm</text>
<text x="336.2" y="116.3">25 x 40</text>
<text x="390.9" y="116.3">0,08</text>
<text x="406" y="116.3">0,2</text>
<text x="208.6" y="120.2">25</text>
<text x="208.6" y="124.1">26</text>
<text x="218.7" y="120.2">2</text>
<text x="218.7" y="124.1">4</text>
<text x="222.2" y="120.2">Ruit met vorm (DXF)</text>
<text x="222.2" y="124.1">Ruit</text>
<text x="282.2" y="120.2">gelaagd 44.2 helder</text>
<text x="282.2" y="124.1">gelaagd 44.2 helder</text>
<text x="336.2" y="120.2">419 x 404</text>
<text x="336.2" y="124.1">267 x 452</text>
<text x="390.9" y="124.1">2,51</text>
<text x="392" y="120.2">0,9</text>
<text x="406" y="120.2">1,8</text>
<text x="406.6" y="124.1">10</text>
<text x="208.6" y="128">27</text>
<text x="208.6" y="131.9">28</text>
<text x="218.7" y="128">2</text>
<text x="218.7" y="131.9">4</text>
<text x="222.2" y="128">Ruit</text>
<text x="222.2" y="131.9">Ruit</text>
<text x="282.2" y="128">gelaagd 44.2 helder</text>
<text x="282.2" y="131.9">gelaagd 44.2 helder</text>
<text x="336.2" y="128">252 x 452</text>
<text x="336.2" y="131.9">267 x 437</text>
<text x="390.9" y="128">2,37</text>
<text x="390.9" y="131.9">2,42</text>
<text x="406" y="128">4,7</text>
<text x="406" y="131.9">9,7</text>
<text x="208.6" y="135.8">29</text>
<text x="218.7" y="135.8">2</text>
<text x="222.2" y="135.8">Ruit</text>
<text x="282.2" y="135.8">gelaagd 44.2 helder</text>
<text x="336.2" y="135.8">252 x 437</text>
<text x="390.9" y="135.8">2,29</text>
<text x="406" y="135.8">4,6</text>
<text x="208.6" y="139.7">30</text>
<text x="208.6" y="143.6">31</text>
<text x="218.7" y="139.7">2</text>
<text x="218.7" y="143.6">1</text>
<text x="222.2" y="139.7">Ruit met vorm (DXF)</text>
<text x="222.2" y="143.6">Ruit met vorm (DXF)</text>
<text x="282.2" y="139.7">gelaagd 44.2 helder</text>
<text x="282.2" y="143.6">gelaagd 44.2 helder</text>
<text x="336.2" y="139.7">237 x 342</text>
<text x="336.2" y="143.6">252 x 374</text>
<text x="390.9" y="139.7">1,22</text>
<text x="390.9" y="143.6">1,93</text>
<text x="406" y="139.7">2,4</text>
<text x="406" y="143.6">1,9</text>
<text x="208.6" y="147.5">32</text>
<text x="218.7" y="147.5">1</text>
<text x="222.2" y="147.5">Taatsscharnier Argenta Pivotica Pro 150 (pot, as en bovenpen)</text>
<text x="282.2" y="147.5">inkoop</text>
<text x="208.6" y="151.4">33</text>
<text x="208.6" y="155.3">34</text>
<text x="217.6" y="151.4">60</text>
<text x="217.6" y="155.3">34</text>
<text x="222.2" y="151.4">Schroef M4 x 12 verzonken, RVS (ISO 10642)</text>
<text x="222.2" y="155.3">Glasblokje 3 mm</text>
<text x="282.2" y="151.4">A2</text>
<text x="282.2" y="155.3">kunststof</text>
<text x="208.6" y="159.2">35</text>
<text x="218.7" y="159.2">3</text>
<text x="222.2" y="159.2">Glaskit transparant (koker 310 ml)</text>
<text x="282.2" y="159.2">MS-polymeer</text>
<text x="208.6" y="163.1">36</text>
<text x="218.7" y="163.1">6</text>
<text x="222.2" y="163.1">Kozijnanker Ø8</text>
<text x="222.2" y="167">Totaal staal en glas</text>
<text x="282.2" y="163.1">verzinkt</text>
<text x="403.8" y="167">102,1</text>
</g>
<g font-size="1.8">
<text x="207.4" y="22.7">Pos</text>
<text x="218.7" y="22.7">n</text>
<text x="222.2" y="22.7">Benaming</text>
<text x="282.2" y="22.7">Materiaal, profiel</text>
<text x="336.2" y="22.7">Maat</text>
<text x="366.2" y="22.7">Zagen</text>
<text x="390.5" y="22.7">kg/st</text>
<text x="406.6" y="22.7">kg</text>
</g>
<g font-size="1.7" fill="#555">
<text x="215.2" y="257.6">Eigenaar</text>
<text x="285.2" y="257.6">Bibliotheek</text>
<text x="215.2" y="265.6">Titel</text>
<text x="215.2" y="273.6">Systeem</text>
<text x="285.2" y="273.6">Tekeningnummer</text>
<text x="345.2" y="273.6">Rev.</text>
<text x="365.2" y="273.6">Uitgifte</text>
<text x="215.2" y="281.6">Maten en toleranties</text>
<text x="285.2" y="281.6">Schaal</text>
<text x="315.2" y="281.6">Opgesteld</text>
<text x="365.2" y="281.6">Blad</text>
</g>
</svg>
